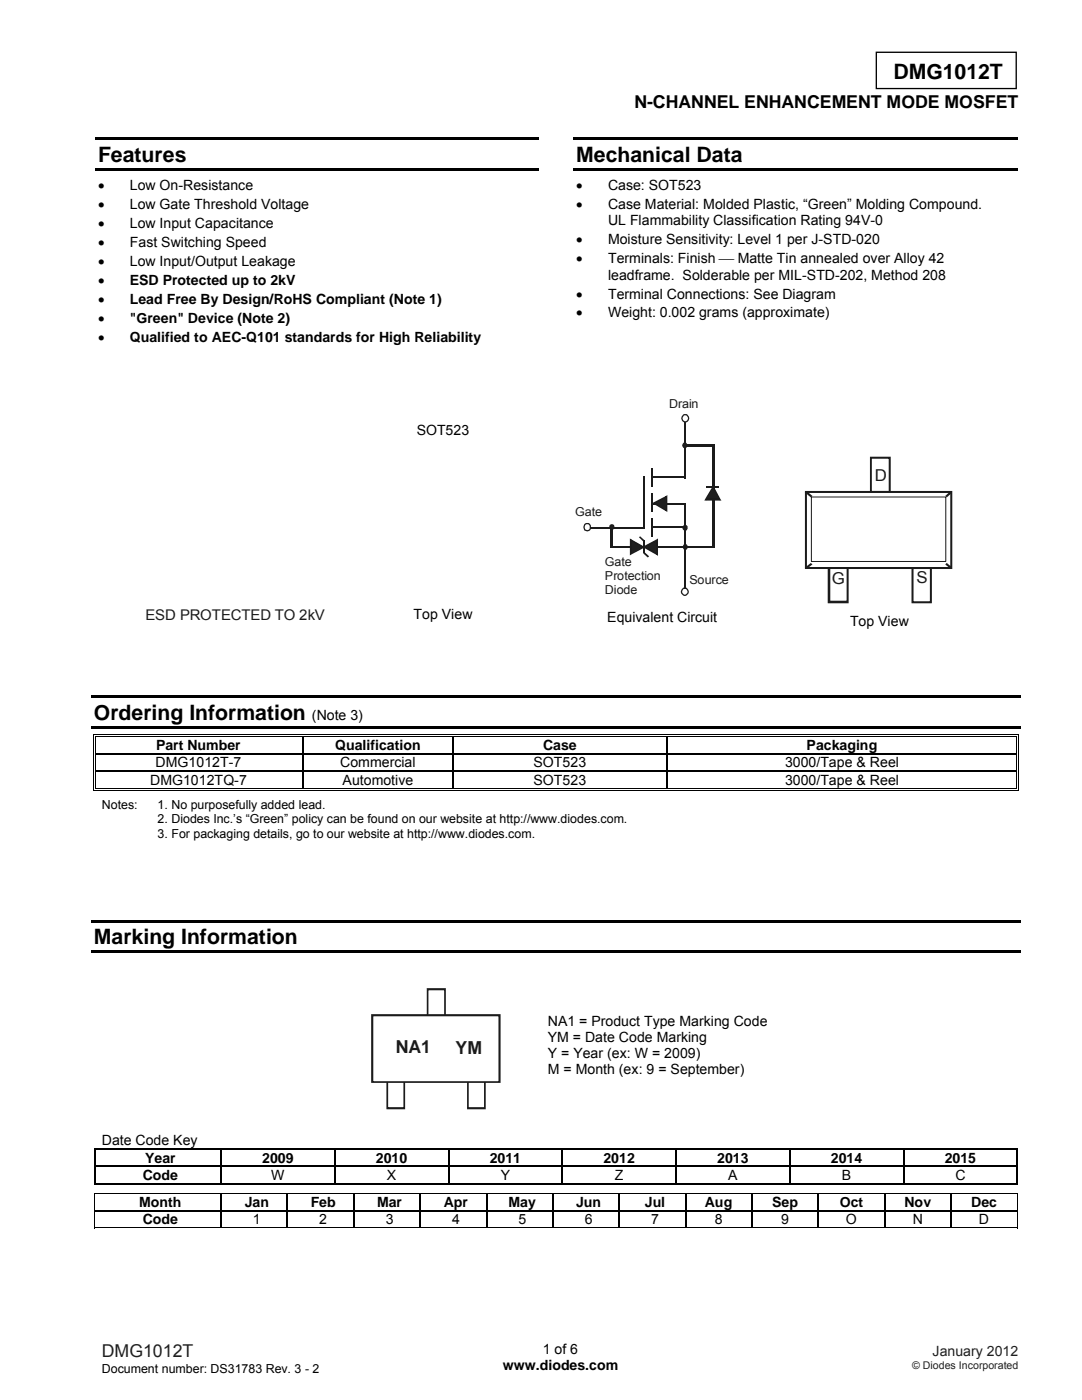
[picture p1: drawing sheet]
<svg xmlns="http://www.w3.org/2000/svg" width="216mm" height="279mm" viewBox="0 0 216 279" stroke-linecap="round" stroke-linejoin="round" font-family="sans-serif">
<path d="M174.9 10.4h27.9v7.3h-27.9z" fill="none" stroke="#000" stroke-width=".26"/>
<g fill="#000">
<path d="M19 27.5h88.6v.5h-88.6zM19 33.5h88.6v.6h-88.6zM114.4 27.5h88.7v.5h-88.7zM114.4 33.5h88.7v.6h-88.7zM18.2 138.8h185.5v.5h-185.5zM18.2 144.9h185.5v.5h-185.5zM18.6 146.5h.2v.5h-.2zM18.6 146.5h.5v.1h-.5zM18.6 150.3h.2v.2h-.2zM18.6 153.8h.2v.3h-.2zM18.6 157.6h.5v.2h-.5zM18.9 146.8h.2v.2h-.2z"/>
<path d="M18.9 150.3h.2v.2h-.2zM18.9 153.8h.2v.3h-.2zM18.9 157.3h.2v.2h-.2zM60.3 147h.2zM60.3 146.5h.5v.1h-.5zM60.3 146.8h.5v.2h-.5zM60.3 150.3h.2v.2h-.2zM60.3 153.8h.2v.3h-.2zM60.3 157.3h.5v.2h-.5zM90.3 147h.3zM90.3 146.5h.5v.1h-.5zM90.3 146.8h.5v.2h-.5z"/>
<path d="M90.3 150.3h.3v.2h-.3zM90.3 153.8h.3v.3h-.3zM90.3 157.3h.5v.2h-.5zM132.9 147h.2zM132.9 146.5h.5v.1h-.5zM132.9 146.8h.5v.2h-.5zM132.9 150.3h.2v.2h-.2zM132.9 153.8h.2v.3h-.2zM132.9 157.3h.5v.2h-.5zM202.8 146.5h.5v.1h-.5zM202.8 146.8h.1v.2h-.1zM202.8 150.3h.1v.2h-.1z"/>
<path d="M202.8 153.8h.1v.3h-.1zM202.8 157.6h.5v.2h-.5zM202.8 157.3h.1v.2h-.1zM203.1 146.5h.2v.5h-.2zM203.1 150.3h.2v.2h-.2zM203.1 153.8h.2v.3h-.2zM203.1 157.3h.2v.5h-.2zM18.2 183.6h185.5v.5h-185.5zM18.2 189.7h185.5v.5h-185.5zM18.7 229.1h.3v.3h-.3zM18.7 232.6h.3v.3h-.3zM18.8 238h.1v.2h-.1z"/>
<path d="M44 229.1h.3v.3h-.3zM44 232.6h.3v.3h-.3zM66.7 229.1h.3v.3h-.3zM66.7 232.6h.3v.3h-.3zM89.4 229.1h.2v.3h-.2zM89.4 232.6h.2v.3h-.2zM112.1 229.1h.3v.3h-.3zM112.1 232.6h.3v.3h-.3zM134.8 229.1h.2v.3h-.2zM134.8 232.6h.2v.3h-.2zM157.5 229.1h.2v.3h-.2zM157.5 232.6h.2v.3h-.2z"/>
<path d="M180.2 229.1h.2v.3h-.2zM180.2 232.6h.2v.3h-.2zM202.9 229.1h.2v.3h-.2zM202.9 232.6h.2v.3h-.2zM202.9 236.1h.2v.3h-.2zM202.9 238h.2v.2h-.2zM18.8 241.5h.1v.2h-.1zM44 241.5h.3v.2h-.3zM57.2 241.5h.3v.2h-.3zM70.5 241.5h.2v.2h-.2zM83.7 241.5h.3v.2h-.3zM97 241.5h.2v.2h-.2z"/>
<path d="M110.2 241.5h.2v.2h-.2zM123.4 241.5h.3v.2h-.3zM136.7 241.5h.2v.2h-.2zM149.9 241.5h.3v.2h-.3zM163.2 241.5h.2v.2h-.2zM176.4 241.5h.2v.2h-.2zM189.6 241.5h.3v.2h-.3zM202.9 241.5h.2v.2h-.2zM202.9 245h.2v.2h-.2z"/>
</g>
<g fill="none" stroke="#000" stroke-width=".2">
<path d="M18.7 147v3.3M18.7 150.5v3.3M18.7 154.1v3.7M19 147v3.3M19 150.5v3.3M19 154.1v3.2M19.1 146.6h41.2M19.1 146.9h41.2M19.1 157.7h183.7M19.1 157.4h41.2M60.8 146.6h29.5M60.8 146.9h29.5"/>
<path d="M60.8 157.4h29.5M90.8 146.6h42.1M90.8 146.9h42.1M90.8 157.4h42.1M133.4 146.6h69.4M133.4 146.9h69.4M133.4 157.4h69.4M202.8 147v3.3M202.8 150.5v3.3M202.8 154.1v3.2M203.2 147v3.3M203.2 150.5v3.3"/>
<path d="M203.2 154.1v3.2M18.8 238.1h184.3M18.9 238.2v3.3M203 238.2v3.3M18.8 245.1h184.1M18.9 241.7v3.5M203 241.7v3.5"/>
</g>
<g fill="none" stroke="#000" stroke-width=".25">
<path d="M19.1 150.4h41.2M19.1 153.9h41.2M60.4 147v3.3M60.4 150.5v3.3M60.4 154.1v3.2M60.5 150.4h29.8M60.5 153.9h29.8M90.4 147v3.3M90.4 150.5v3.3M90.4 154.1v3.2M90.6 150.4h42.3M90.6 153.9h42.3"/>
<path d="M133 147v3.3M133 150.5v3.3M133 154.1v3.2M133.1 150.4h69.7M133.1 153.9h69.7M18.7 229.3h25.3M18.7 236.3h25.3M18.9 229.4v3.2M18.9 232.9v3.5M19 232.8h25M44.1 229.4v3.2M44.1 232.9v3.5"/>
<path d="M44.1 238.2v3.3M44.3 229.3h22.4M44.3 232.8h22.4M44.3 236.3h22.4M57.4 238.2v3.3M66.8 229.4v3.2M66.8 232.9v3.5M67 229.3h22.4M67 232.8h22.4M67 236.3h22.4M70.6 238.2v3.3M83.8 238.2v3.3"/>
<path d="M89.5 229.4v3.2M89.5 232.9v3.5M89.6 229.3h22.5M89.6 232.8h22.5M89.6 236.3h22.5M97.1 238.2v3.3M110.3 238.2v3.3M112.2 229.4v3.2M112.2 232.9v3.5M112.4 229.3h22.4M112.4 232.8h22.4M112.4 236.3h22.4"/>
<path d="M123.6 238.2v3.3M134.9 229.4v3.2M134.9 232.9v3.5M135 229.3h22.5M135 232.8h22.5M135 236.3h22.5M136.8 238.2v3.3M150 238.2v3.3M157.6 229.4v3.2M157.6 232.9v3.5M157.7 229.3h22.5M157.7 232.8h22.5"/>
<path d="M157.7 236.3h22.5M163.3 238.2v3.3M176.5 238.2v3.3M180.3 229.4v3.2M180.3 232.9v3.5M180.4 229.3h22.5M180.4 232.8h22.5M180.4 236.3h22.5M189.8 238.2v3.3M203 229.4v3.2M203 232.9v3.5M18.9 241.6h25.1"/>
<path d="M44.1 241.7v3.3M44.3 241.6h12.9M57.4 241.7v3.3M57.5 241.6h13M70.6 241.7v3.3M70.7 241.6h13M83.8 241.7v3.3M84 241.6h13M97.1 241.7v3.3M97.2 241.6h13M110.3 241.7v3.3M110.4 241.6h13"/>
<path d="M123.6 241.7v3.3M123.7 241.6h13M136.8 241.7v3.3M136.9 241.6h13M150 241.7v3.3M150.2 241.6h13M163.3 241.7v3.3M163.4 241.6h13M176.5 241.7v3.3M176.6 241.6h13M189.8 241.7v3.3M189.9 241.6h13"/>
</g>
<path d="M117.8 105.3h10.8M128.5 107.9v2.5" fill="none" stroke="#1f1a17" stroke-width=".34"/>
<g fill="#1f1a17">
<path d="M128.6 110.2l.9 .8-.2 .3-1-.9z"/>
<path d="M127.5 107.2l.2-.2 1 .9-.3 .2z"/>
</g>
<path d="M128.5 95.2v10.1M130.2 95.2h6.5M130.2 93.4v3.6M130.2 98.6v3.6M136.7 84.2v11.2M140.9 97.1h2.5M122 109.2h20.6M130.2 100.5h6.6M130.2 103.4v3.7M130.4 105.3h6.5" fill="none" stroke="#1f1a17" stroke-width=".34"/>
<path d="M136.8 88.8h5.7M142.4 88.7v20.6M122.1 105v4.3" fill="none" stroke="#1f1a17" stroke-width=".42"/>
<path d="M125.9 107.7l2.5 1.5-2.5 1.3z" fill="#201e1c"/>
<path d="M125.7 107.7h.3v2.8h-.3zM125.7 110.5l.2 .2-.2 .1zM125.8 110.4l2.5-1.3 .2 .2-2.6 1.4zM128.4 109.2l.1-.1 .3 .1-.3 .1zM125.9 107.6l2.6 1.5-.3 .2-2.4-1.4zM125.7 107.5l.2 .1v.1h-.2z" fill="#1f1a17"/>
<path d="M128.6 109.2l2.5-1.4v2.8z" fill="#201e1c"/>
<path d="M131 107.8h.3v2.8h-.3zM131 107.6l.3-.1v.3zM128.5 109l2.5-1.4 .2 .4-2.5 1.3zM128.2 109.2l.3-.2 .1 .2-.1 .1zM128.7 109l2.5 1.4-.2 .4-2.5-1.5zM131.1 110.6h.2v.3l-.3-.1z" fill="#1f1a17"/>
<path d="M142.3 97.2l1.3 2.5h-2.7z" fill="#201e1c"/>
<path d="M140.9 99.5h2.7v.4h-2.7zM143.6 99.7h.2l.2 .2h-.4zM142.2 97.3l.2-.2 1.4 2.6-.3 .1zM142.3 96.9v.3l-.1-.1zM142.2 97.1l.2 .2-1.4 2.5-.3-.2zM140.7 99.6l.2 .3h-.4z" fill="#1f1a17"/>
<path d="M136.5 82.8h.5a.73 .73 0 0 1 .4 1 .73 .73 0 0 1-1.1 .2 .79 .79 0 0 1 .2-1.2zM116.7 104.7l.2-.2h.6l.1 .2 .2 .2v.6l-.2 .3-.4 .1-.5-.1-.2-.6zM136.4 117.4h.5a.72 .72 0 0 1 .4 .9 .72 .72 0 0 1-.9 .4 .75 .75 0 0 1-.4-.6 .75 .75 0 0 1 .4-.7z" fill="none" stroke="#1f1a17" stroke-width=".25"/>
<path d="M136.4 105l.3-.2 .2 .1 .2 .2v.4a.34 .34 0 0 1-.5 .3l-.3-.3z" fill-rule="evenodd" fill="#201e1c"/>
<path d="M136.4 105l.3-.2 .2 .1 .2 .2v.4a.34 .34 0 0 1-.5 .3l-.3-.3z" fill="none" stroke="#1f1a17" stroke-width=".25"/>
<path d="M136.5 108.8l.4-.1 .3 .5-.5 .5-.4-.5z" fill-rule="evenodd" fill="#201e1c"/>
<path d="M136.5 108.8l.4-.1 .3 .5-.5 .5-.4-.5z" fill="none" stroke="#1f1a17" stroke-width=".25"/>
<circle cx="122.1" cy="105.2" r=".43" fill="#201e1c"/>
<circle cx="122.1" cy="105.2" r=".43" fill="none" stroke="#1f1a17" stroke-width=".25"/>
<path d="M136.5 88.5h.3l.2 .2-.2 .6h-.3l-.2-.4z" fill-rule="evenodd" fill="#201e1c"/>
<path d="M136.5 88.5h.3l.2 .2-.2 .6h-.3l-.2-.4z" fill="none" stroke="#1f1a17" stroke-width=".25"/>
<path d="M136.7 100.5v17" fill="none" stroke="#1f1a17" stroke-width=".34"/>
<path d="M130.5 100.4l2.5-1.3v2.8z" fill="#201e1c"/>
<g fill="#1f1a17">
<path d="M132.8 99.1h.4v2.8h-.4zM132.9 99l.3-.2v.3zM130.5 100.2l2.4-1.2 .2 .2-2.5 1.4zM130.1 100.4l.4-.2v.2v.2zM130.6 100.2l2.5 1.6-.2 .2-2.4-1.4zM133 101.9h.2v.3l-.3-.2z"/>
<path d="M173.8 98h3.7v.4h-3.7zM177.5 98.2h.2v.2h-.2zM177.3 91.4h.4v6.8h-.4zM177.5 91.1h.2v.3h-.2zM173.8 91.1h3.7v.4h-3.7zM173.6 91.1h.2v.3h-.2zM173.6 91.4h.4v6.8h-.4zM173.6 98.2h.2v.2h-.2z"/>
<path d="M165.4 119.9h3.7v.5h-3.7zM169.1 120.1h.2v.3h-.2zM168.9 113.3h.4v6.8h-.4zM169.1 113.1h.2v.2h-.2zM165.4 113.1h3.7v.4h-3.7zM165.2 113.1h.2v.2h-.2zM165.2 113.3h.5v6.8h-.5zM165.2 120.1h.2v.3h-.2z"/>
<path d="M182.1 120h3.7v.4h-3.7zM185.8 120.2h.1v.2h-.1zM185.5 113.3h.4v6.9h-.4zM185.8 113.2h.1v.1h-.1zM182.1 113.2h3.7v.4h-3.7zM181.9 113.2h.2v.1h-.2zM181.9 113.3h.4v6.9h-.4zM181.9 120.2h.2v.2h-.2z"/>
</g>
<path d="M160.8 98.2h29v15.1h-29z" fill="#fff"/>
<path d="M160.6 98.2h.4v15.1h-.4zM160.6 98h.2v.2h-.2zM160.8 98h29v.4h-29zM189.8 98h.2v.2h-.2zM189.6 98.2h.4v15.1h-.4zM189.8 113.3h.2v.3h-.2zM160.8 113.2h29v.4h-29zM160.6 113.3h.2v.3h-.2z" fill="#1f1a17"/>
<path d="M161.9 99.2h26.8v12.9h-26.8z" fill="#fff"/>
<path d="M161.9 99.2h26.8v12.9h-26.8zM161.9 112.1h.1" fill="none" stroke="#1f1a17" stroke-width=".2"/>
<g fill="#1f1a17">
<path d="M188.6 99l1.1-1 .3 .3-1.1 1z"/>
<path d="M188.9 112.4l1.1 .9-.3 .3-1.1-1z"/>
<path d="M160.6 113.3l1.2-.9 .3 .2-1.2 1z"/>
<path d="M160.9 98l1.2 1-.3 .3-1.2-1z"/>
</g>
<path d="M74.3 202.6h25.3v13.3h-25.3z" fill="#fff"/>
<g fill="#1f1a17">
<path d="M74.1 202.6h.4v13.3h-.4zM74.1 202.4h.2v.2h-.2zM74.3 202.4h25.3v.4h-25.3zM99.6 202.4h.3v.2h-.3zM99.5 202.6h.4v13.3h-.4zM99.6 215.9h.3v.2h-.3zM74.3 215.8h25.3v.3h-25.3zM74.1 215.9h.2v.2h-.2z"/>
<path d="M88.6 197.5h.4v5.1h-.4zM88.8 197.2h.2v.3h-.2zM85.3 197.2h3.5v.4h-3.5zM85.2 197.2h.1v.3h-.1zM85.2 197.5h.3v5.1h-.3z"/>
<path d="M77.1 215.9h.3v5.2h-.3zM77.1 221.1h.2v.3h-.2zM77.3 221h3.4v.4h-3.4zM80.7 221.1h.1v.3h-.1zM80.5 215.9h.3v5.2h-.3z"/>
<path d="M93.2 215.9h.3v5.2h-.3zM93.2 221.1h.2v.3h-.2zM93.4 221h3.4v.4h-3.4zM96.8 221.1h.1v.3h-.1zM96.6 215.9h.3v5.2h-.3z"/>
</g>
<g font-size="4.2">
<text x="178.3" y="15.8">DMG1012T</text>
<text x="19.6" y="32.3">Features</text>
<text x="115" y="32.3">Mechanical Data</text>
<text x="18.7" y="143.6">Ordering Information</text>
<text x="18.7" y="188.4">Marking Information</text>
</g>
<g font-size="3.6" fill="#1f1a17">
<text x="79" y="210.1">NA1</text>
<text x="90.9" y="210.4">YM</text>
</g>
<text font-size="3.5" x="126.6" y="21.5">N-CHANNEL ENHANCEMENT MODE MOSFET</text>
<text font-size="3.5" fill="#231f20" x="20.3" y="270.9">DMG1012T</text>
<g font-size="3.3" fill="#1f1a17">
<text x="174.6" y="96">D</text>
<text x="166" y="116.5">G</text>
<text x="182.9" y="116.4">S</text>
</g>
<text font-size="2.9" fill="#1f1a17" x="29" y="123.8">ESD PROTECTED TO 2kV</text>
<g font-size="2.8">
<text x="19.6" y="37.9">•</text>
<text x="19.6" y="41.7">•</text>
<text x="25.9" y="37.9">Low On-Resistance</text>
<text x="25.9" y="41.7">Low Gate Threshold Voltage</text>
<text x="115" y="37.9">•</text>
<text x="115" y="41.7">•</text>
<text x="121.3" y="37.9">Case: SOT523</text>
<text x="121.3" y="41.7">Case Material: Molded Plastic, “Green” Molding Compound.</text>
<text x="19.6" y="45.5">•</text>
<text x="25.9" y="45.5">Low Input Capacitance</text>
<text x="121.3" y="44.9">UL Flammability Classification Rating 94V-0</text>
<text x="19.6" y="49.3">•</text>
<text x="19.6" y="53.1">•</text>
<text x="25.9" y="49.3">Fast Switching Speed</text>
<text x="25.9" y="53.1">Low Input/Output Leakage</text>
<text x="115" y="48.7">•</text>
<text x="115" y="52.6">•</text>
<text x="121.3" y="48.7">Moisture Sensitivity: Level 1 per J-STD-020</text>
<text x="121.3" y="52.6">Terminals: Finish ⎯Matte Tin annealed over Alloy 42</text>
<text x="19.6" y="56.9">•</text>
<text x="25.9" y="56.9">ESD Protected up to 2kV</text>
<text x="115" y="59.6">•</text>
<text x="121.3" y="55.8">leadframe. Solderable per MIL-STD-202, Method 208</text>
<text x="121.3" y="59.6">Terminal Connections: See Diagram</text>
<text x="19.6" y="60.6">•</text>
<text x="19.6" y="64.4">•</text>
<text x="25.9" y="60.6">Lead Free By Design/RoHS Compliant (Note 1)</text>
<text x="25.9" y="64.4">&quot;Green&quot; Device (Note 2)</text>
<text x="115" y="63.4">•</text>
<text x="121.3" y="63.4">Weight: 0.002 grams (approximate)</text>
<text x="19.6" y="68.2">•</text>
<text x="25.9" y="68.2">Qualified to AEC-Q101 standards for High Reliability</text>
<text x="83.1" y="86.9">SOT523</text>
<text x="82.5" y="123.5">Top View</text>
<text x="121.2" y="124.1">Equivalent Circuit</text>
<text x="169.6" y="124.9">Top View</text>
<text x="62.3" y="143.6">(Note 3)</text>
<text x="31.1" y="149.6">Part Number</text>
<text x="66.9" y="149.6">Qualification</text>
<text x="108.4" y="149.6">Case</text>
<text x="161" y="149.6">Packaging</text>
<text x="31.1" y="153.1">DMG1012T-7</text>
<text x="67.9" y="153.1">Commercial</text>
<text x="106.5" y="153.1">SOT523</text>
<text x="156.6" y="153.1">3000/Tape &amp; Reel</text>
<text x="30" y="156.6">DMG1012TQ-7</text>
<text x="68.4" y="156.6">Automotive</text>
<text x="106.5" y="156.6">SOT523</text>
<text x="156.6" y="156.6">3000/Tape &amp; Reel</text>
<text x="109.3" y="204.7">NA1 = Product Type Marking Code</text>
<text x="109.3" y="207.9">YM = Date Code Marking</text>
<text x="109.3" y="211.1">Y = Year (ex: W = 2009)</text>
<text x="109.3" y="214.4">M = Month (ex: 9 = September)</text>
<text x="20.3" y="228.5">Date Code Key</text>
<text x="29" y="232">Year</text>
<text x="52.3" y="232">2009</text>
<text x="75" y="232">2010</text>
<text x="97.7" y="232">2011</text>
<text x="120.4" y="232">2012</text>
<text x="143.1" y="232">2013</text>
<text x="165.8" y="232">2014</text>
<text x="188.5" y="232">2015</text>
<text x="28.5" y="235.5">Code</text>
<text x="54.1" y="235.5">W</text>
<text x="77.2" y="235.5">X</text>
<text x="99.9" y="235.5">Y</text>
<text x="122.7" y="235.5">Z</text>
<text x="145.3" y="235.5">A</text>
<text x="168" y="235.5">B</text>
<text x="190.6" y="235.5">C</text>
<text x="27.8" y="240.8">Month</text>
<text x="28.5" y="244.3">Code</text>
<text x="48.8" y="240.8">Jan</text>
<text x="50.5" y="244.3">1</text>
<text x="62" y="240.8">Feb</text>
<text x="63.7" y="244.3">2</text>
<text x="75.2" y="240.8">Mar</text>
<text x="77" y="244.3">3</text>
<text x="88.5" y="240.8">Apr</text>
<text x="90.2" y="244.3">4</text>
<text x="101.5" y="240.8">May</text>
<text x="103.4" y="244.3">5</text>
<text x="115" y="240.8">Jun</text>
<text x="116.7" y="244.3">6</text>
<text x="128.7" y="240.8">Jul</text>
<text x="129.9" y="244.3">7</text>
<text x="140.7" y="240.8">Aug</text>
<text x="142.6" y="244.3">8</text>
<text x="154.1" y="240.8">Sep</text>
<text x="155.9" y="244.3">9</text>
<text x="167.6" y="240.8">Oct</text>
<text x="168.8" y="244.3">O</text>
<text x="180.5" y="240.8">Nov</text>
<text x="182.1" y="244.3">N</text>
<text x="193.8" y="240.8">Dec</text>
<text x="195.3" y="244.3">D</text>
<text x="100.3" y="273.5">www.diodes.com</text>
<text x="108.3" y="270.2">1 of 6</text>
</g>
<text font-size="2.8" fill="#231f20" x="186.1" y="270.6">January 2012</text>
<g font-size="2.5" fill="#1f1a17">
<text x="133.5" y="81.5">Drain</text>
<text x="114.7" y="103">Gate</text>
<text x="120.7" y="113">Gate</text>
<text x="120.7" y="115.7">Protection</text>
<text x="120.7" y="118.5">Diode</text>
<text x="137.6" y="116.5">Source</text>
</g>
<g font-size="2.5">
<text x="20.3" y="161.5">Notes:</text>
<text x="31.5" y="161.5">1. No purposefully added lead.</text>
<text x="31.4" y="164.3">2. Diodes Inc.’s “Green” policy can be found on our website at http://www.diodes.com.</text>
<text x="31.4" y="167.2">3. For packaging details, go to our website at http://www.diodes.com.</text>
<text x="20.3" y="274">Document number: DS31783 Rev. 3 - 2</text>
</g>
<text font-size="2.1" fill="#231f20" x="182" y="273.2">© Diodes Incorporated</text>
</svg>
